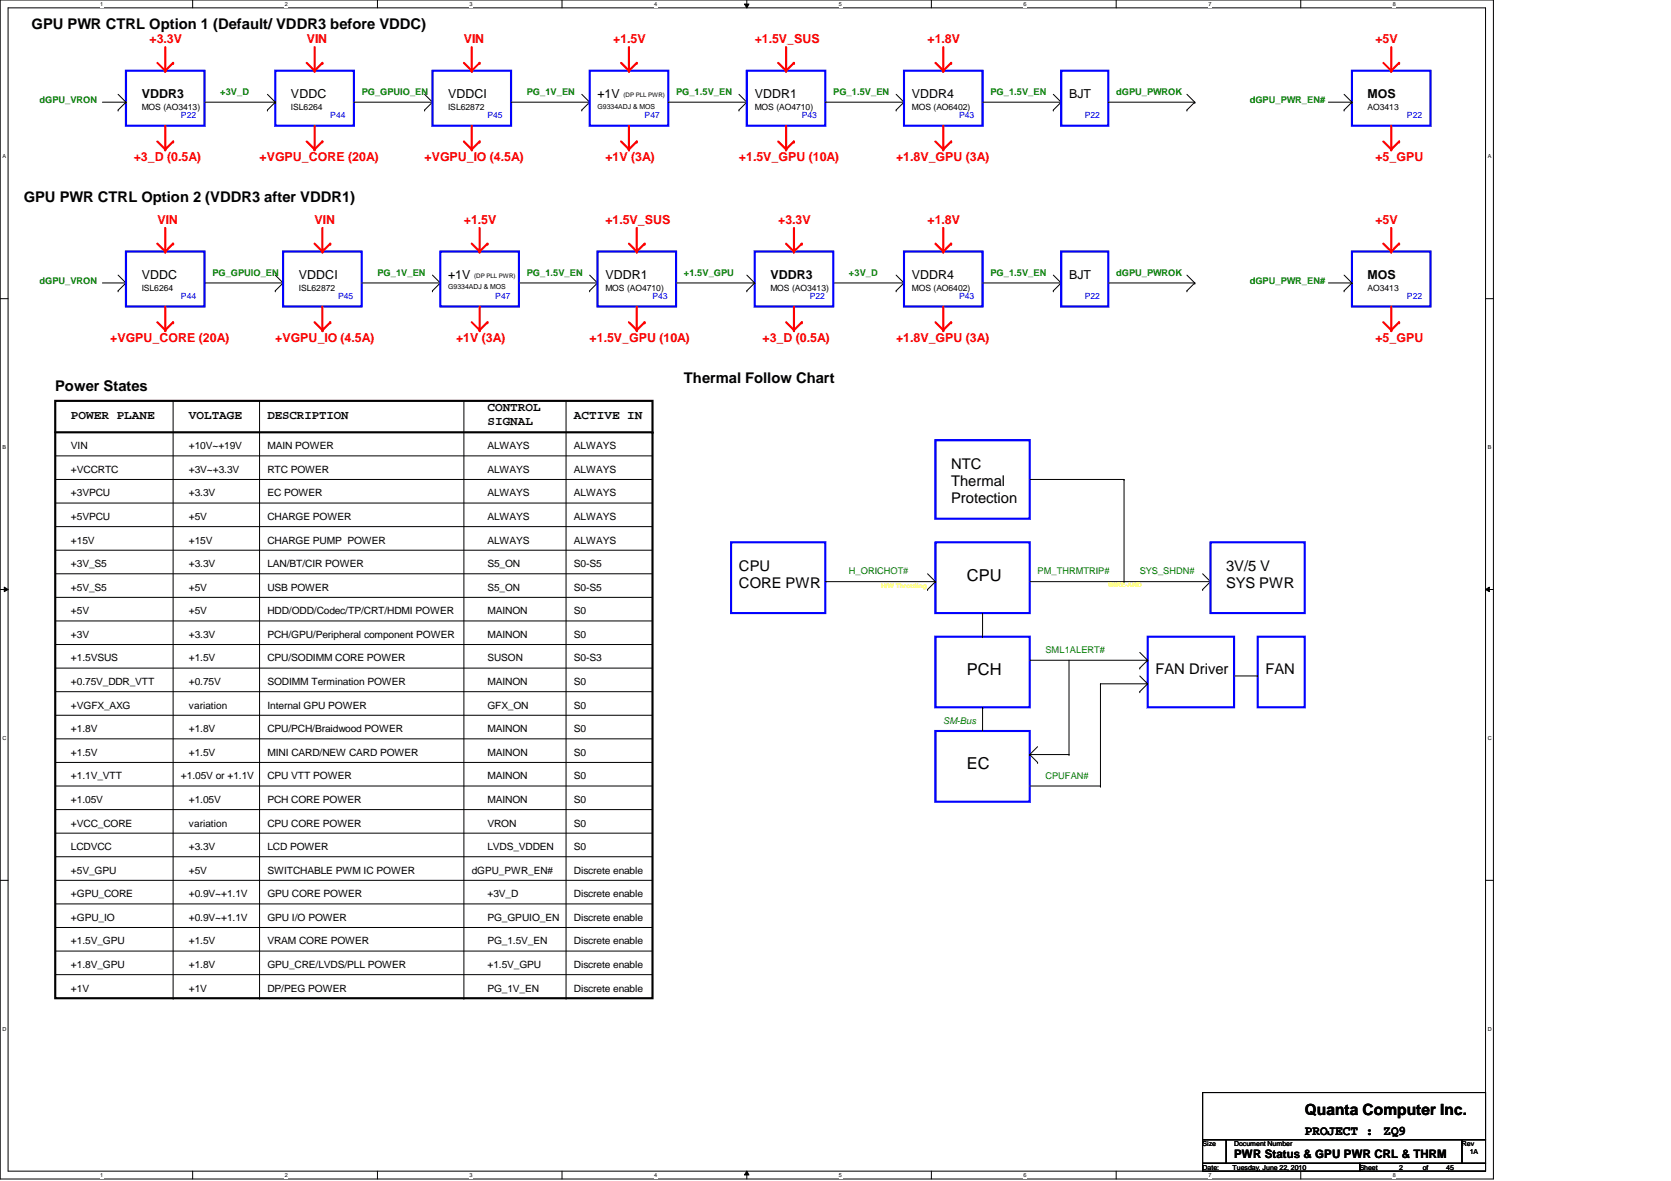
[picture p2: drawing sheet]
<svg xmlns="http://www.w3.org/2000/svg" width="297mm" height="210mm" viewBox="0 0 297 210" stroke-linecap="round" stroke-linejoin="round" font-family="sans-serif">
<path d="M0 0h265.5v209.5h-265.5zM1.4 1.4h262.7v206.8h-262.7z" fill="none" stroke="#000" stroke-width=".18"/>
<g fill="#fff">
<path d="M17.8 .2h.6v1.1h-.6z"/>
<path d="M17.8 208.3h.6v1.1h-.6z"/>
</g>
<path d="M34.2 0v1.4M34.2 208.2v1.3" fill="none" stroke="#000" stroke-width=".18"/>
<g fill="#fff">
<path d="M50.6 .2h.6v1.1h-.6z"/>
<path d="M50.6 208.3h.6v1.1h-.6z"/>
</g>
<path d="M67.1 0v1.4M67.1 208.2v1.3" fill="none" stroke="#000" stroke-width=".18"/>
<g fill="#fff">
<path d="M83.5 .2h.5v1.1h-.5z"/>
<path d="M83.5 208.3h.5v1.1h-.5z"/>
</g>
<path d="M99.9 0v1.4M99.9 208.2v1.3" fill="none" stroke="#000" stroke-width=".18"/>
<g fill="#fff">
<path d="M116.3 .2h.5v1.1h-.5z"/>
<path d="M116.3 208.3h.5v1.1h-.5z"/>
</g>
<path d="M132.3 .7h.8l-.3 .7zM132.8 0v1.4M132.8 208.2l.3 .6h-.8zM132.8 208.2v1.3" fill="none" stroke="#000" stroke-width=".18"/>
<path d="M132.3 .7h.8l-.3 .7zM132.8 208.2l.3 .6h-.8z" fill="#000"/>
<g fill="#fff">
<path d="M149.1 .2h.6v1.1h-.6z"/>
<path d="M149.1 208.3h.6v1.1h-.6z"/>
</g>
<path d="M165.6 0v1.4M165.6 208.2v1.3" fill="none" stroke="#000" stroke-width=".18"/>
<g fill="#fff">
<path d="M181.9 .2h.6v1.1h-.6z"/>
<path d="M181.9 208.3h.6v1.1h-.6z"/>
</g>
<path d="M198.4 0v1.4M198.4 208.2v1.3" fill="none" stroke="#000" stroke-width=".18"/>
<g fill="#fff">
<path d="M214.8 .2h.5v1.1h-.5z"/>
<path d="M214.8 208.3h.5v1.1h-.5z"/>
</g>
<path d="M231.2 0v1.4M231.2 208.2v1.3" fill="none" stroke="#000" stroke-width=".18"/>
<g fill="#fff">
<path d="M247.6 .2h.6v1.1h-.6z"/>
<path d="M247.6 208.3h.6v1.1h-.6z"/>
<path d="M.4 27.2h.7v1.1h-.7z"/>
<path d="M264.5 27.2h.6v1.1h-.6z"/>
<path d="M.4 78.9h.7v1.1h-.7z"/>
<path d="M264.5 78.9h.6v1.1h-.6z"/>
</g>
<path d="M0 53.1h1.4M264.1 53.1h1.4" fill="none" stroke="#000" stroke-width=".18"/>
<g fill="#fff">
<path d="M.4 130.6h.7v1.1h-.7z"/>
<path d="M264.5 130.6h.7v1.1h-.7z"/>
</g>
<path d="M0 104.8h1.4M.8 104.4l.6 .4-.6 .4zM264.1 104.8l.6-.4v.8zM264.1 104.8h1.4" fill="none" stroke="#000" stroke-width=".18"/>
<path d="M.8 104.4l.6 .4-.6 .4zM264.1 104.8l.6-.4v.8z" fill="#000"/>
<g fill="#fff">
<path d="M.4 182.3h.7v1.1h-.7z"/>
<path d="M264.5 182.3h.7v1.1h-.7z"/>
</g>
<g fill="none" stroke="#000" stroke-width=".18">
<path d="M18.2 18.2h4.2M21 19.6h.1M21 16.8l1.4 1.4M22.4 18.2h.1M22.4 18.2l-1.4 1.4M0 156.5h1.4M264.1 156.5h1.4M213.8 194.2h50.3v8.4h-50.3zM213.8 202.6h4.2v4.2h-4.2zM213.8 206.8h27.9v1.4h-27.9zM218 202.6h41.9v4.2h-41.9zM241.7 206.8h22.4v1.4h-22.4z"/>
<path d="M259.9 202.6h4.2v4.2h-4.2z"/>
</g>
<path d="M22.4 12.6h14v9.8h-14z" fill="none" stroke="#00f" stroke-width=".38"/>
<path d="M29.4 8.4v4.2" fill="none" stroke="#f00" stroke-width=".38"/>
<circle cx="29.4" cy="12.6" r=".19" fill="#f00"/>
<path d="M28 11.2l1.4 1.4" fill="none" stroke="#f00" stroke-width=".38"/>
<circle cx="29.4" cy="12.6" r=".19" fill="#f00"/>
<path d="M30.8 11.2l-1.4 1.4" fill="none" stroke="#f00" stroke-width=".38"/>
<circle cx="30.8" cy="11.2" r=".19" fill="#f00"/>
<path d="M48.9 12.6h14v9.8h-14z" fill="none" stroke="#00f" stroke-width=".38"/>
<path d="M29.4 22.4v4.1" fill="none" stroke="#f00" stroke-width=".38"/>
<circle cx="29.4" cy="26.5" r=".19" fill="#f00"/>
<path d="M28 25.1l1.4 1.4" fill="none" stroke="#f00" stroke-width=".38"/>
<circle cx="29.4" cy="26.5" r=".19" fill="#f00"/>
<path d="M30.8 25.1l-1.4 1.4" fill="none" stroke="#f00" stroke-width=".38"/>
<circle cx="30.8" cy="25.1" r=".19" fill="#f00"/>
<path d="M36.4 18.2h12.5M47.5 16.8l1.4 1.4M48.9 18.2h.1" fill="none" stroke="#000" stroke-width=".18"/>
<path d="M55.9 22.4v4.1" fill="none" stroke="#f00" stroke-width=".38"/>
<circle cx="55.9" cy="26.5" r=".19" fill="#f00"/>
<path d="M54.5 25.1l1.4 1.4" fill="none" stroke="#f00" stroke-width=".38"/>
<circle cx="55.9" cy="26.5" r=".19" fill="#f00"/>
<path d="M57.3 25.1l-1.4 1.4" fill="none" stroke="#f00" stroke-width=".38"/>
<circle cx="57.3" cy="25.1" r=".19" fill="#f00"/>
<path d="M55.9 8.4v4.2" fill="none" stroke="#f00" stroke-width=".38"/>
<circle cx="55.9" cy="12.6" r=".19" fill="#f00"/>
<path d="M54.5 11.2l1.4 1.4" fill="none" stroke="#f00" stroke-width=".38"/>
<circle cx="55.9" cy="12.6" r=".19" fill="#f00"/>
<path d="M57.3 11.2l-1.4 1.4" fill="none" stroke="#f00" stroke-width=".38"/>
<circle cx="57.3" cy="11.2" r=".19" fill="#f00"/>
<path d="M62.9 18.2h14M75.5 19.6h.1M75.5 16.8l1.4 1.4M76.9 18.2h.1M76.9 18.2l-1.4 1.4" fill="none" stroke="#000" stroke-width=".18"/>
<path d="M76.9 12.6h13.9v9.8h-13.9z" fill="none" stroke="#00f" stroke-width=".38"/>
<path d="M83.9 22.4v4.1" fill="none" stroke="#f00" stroke-width=".38"/>
<circle cx="83.9" cy="26.5" r=".19" fill="#f00"/>
<path d="M82.5 25.1l1.4 1.4" fill="none" stroke="#f00" stroke-width=".38"/>
<circle cx="83.9" cy="26.5" r=".19" fill="#f00"/>
<path d="M85.3 25.1l-1.4 1.4" fill="none" stroke="#f00" stroke-width=".38"/>
<circle cx="85.3" cy="25.1" r=".19" fill="#f00"/>
<path d="M83.9 8.4v4.2" fill="none" stroke="#f00" stroke-width=".38"/>
<circle cx="83.9" cy="12.6" r=".19" fill="#f00"/>
<path d="M82.5 11.2l1.4 1.4" fill="none" stroke="#f00" stroke-width=".38"/>
<circle cx="83.9" cy="12.6" r=".19" fill="#f00"/>
<path d="M85.3 11.2l-1.4 1.4" fill="none" stroke="#f00" stroke-width=".38"/>
<circle cx="85.3" cy="11.2" r=".19" fill="#f00"/>
<path d="M90.8 18.2h14M103.4 19.6h.1M103.4 16.8l1.4 1.4M104.8 18.2h.1M104.8 18.2l-1.4 1.4" fill="none" stroke="#000" stroke-width=".18"/>
<path d="M104.8 12.6h14v9.8h-14z" fill="none" stroke="#00f" stroke-width=".38"/>
<path d="M111.8 22.4v4.1" fill="none" stroke="#f00" stroke-width=".38"/>
<circle cx="111.8" cy="26.5" r=".19" fill="#f00"/>
<path d="M110.4 25.1l1.4 1.4" fill="none" stroke="#f00" stroke-width=".38"/>
<circle cx="111.8" cy="26.5" r=".19" fill="#f00"/>
<path d="M113.2 25.1l-1.4 1.4" fill="none" stroke="#f00" stroke-width=".38"/>
<circle cx="113.2" cy="25.1" r=".19" fill="#f00"/>
<path d="M111.8 8.4v4.2" fill="none" stroke="#f00" stroke-width=".38"/>
<circle cx="111.8" cy="12.6" r=".19" fill="#f00"/>
<path d="M110.4 11.2l1.4 1.4" fill="none" stroke="#f00" stroke-width=".38"/>
<circle cx="111.8" cy="12.6" r=".19" fill="#f00"/>
<path d="M113.2 11.2l-1.4 1.4" fill="none" stroke="#f00" stroke-width=".38"/>
<circle cx="113.2" cy="11.2" r=".19" fill="#f00"/>
<path d="M47.5 19.6h.1M48.9 18.2l-1.4 1.4M118.8 18.2h14M131.4 19.6h.1M131.4 16.8l1.4 1.4M132.8 18.2h.1M132.8 18.2l-1.4 1.4" fill="none" stroke="#000" stroke-width=".18"/>
<path d="M132.8 12.6h13.9v9.8h-13.9z" fill="none" stroke="#00f" stroke-width=".38"/>
<path d="M139.7 22.4v4.1" fill="none" stroke="#f00" stroke-width=".38"/>
<circle cx="139.7" cy="26.5" r=".19" fill="#f00"/>
<path d="M138.3 25.1l1.4 1.4" fill="none" stroke="#f00" stroke-width=".38"/>
<circle cx="139.7" cy="26.5" r=".19" fill="#f00"/>
<path d="M141.1 25.1l-1.4 1.4" fill="none" stroke="#f00" stroke-width=".38"/>
<circle cx="141.1" cy="25.1" r=".19" fill="#f00"/>
<path d="M139.7 8.4v4.2" fill="none" stroke="#f00" stroke-width=".38"/>
<circle cx="139.7" cy="12.6" r=".19" fill="#f00"/>
<path d="M138.3 11.2l1.4 1.4" fill="none" stroke="#f00" stroke-width=".38"/>
<circle cx="139.7" cy="12.6" r=".19" fill="#f00"/>
<path d="M141.1 11.2l-1.4 1.4" fill="none" stroke="#f00" stroke-width=".38"/>
<circle cx="141.1" cy="11.2" r=".19" fill="#f00"/>
<path d="M146.7 18.2h14M159.3 19.6h.1M159.3 16.8l1.4 1.4M160.7 18.2h.1M160.7 18.2l-1.4 1.4" fill="none" stroke="#000" stroke-width=".18"/>
<path d="M160.7 12.6h14v9.8h-14z" fill="none" stroke="#00f" stroke-width=".38"/>
<path d="M167.7 22.4v4.1" fill="none" stroke="#f00" stroke-width=".38"/>
<circle cx="167.7" cy="26.5" r=".19" fill="#f00"/>
<path d="M166.3 25.1l1.4 1.4" fill="none" stroke="#f00" stroke-width=".38"/>
<circle cx="167.7" cy="26.5" r=".19" fill="#f00"/>
<path d="M169.1 25.1l-1.4 1.4" fill="none" stroke="#f00" stroke-width=".38"/>
<circle cx="169.1" cy="25.1" r=".19" fill="#f00"/>
<path d="M167.7 8.4v4.2" fill="none" stroke="#f00" stroke-width=".38"/>
<circle cx="167.7" cy="12.6" r=".19" fill="#f00"/>
<path d="M166.3 11.2l1.4 1.4" fill="none" stroke="#f00" stroke-width=".38"/>
<circle cx="167.7" cy="12.6" r=".19" fill="#f00"/>
<path d="M169.1 11.2l-1.4 1.4" fill="none" stroke="#f00" stroke-width=".38"/>
<circle cx="169.1" cy="11.2" r=".19" fill="#f00"/>
<g fill="none" stroke="#000" stroke-width=".18">
<path d="M174.7 18.2h13.9M187.2 19.6h.1M187.2 16.8l1.4 1.4M188.6 18.2h.1M188.6 18.2l-1.4 1.4M197 18.2h15.4M211 19.6h.1M211 16.8l1.4 1.4M212.4 18.2h.1M212.4 18.2l-1.4 1.4M18.2 50.3h4.2M21 51.7h.1"/>
<path d="M21 48.9l1.4 1.4M22.4 50.3h.1M22.4 50.3l-1.4 1.4M36.4 50.3h13.9M48.9 51.7h.1M48.9 48.9l1.4 1.4M50.3 50.3h.1M50.3 50.3l-1.4 1.4M148.1 50.3h12.6M159.3 48.9l1.4 1.4M160.7 50.3h.1"/>
</g>
<path d="M188.6 12.6h8.4v9.8h-8.4zM50.3 44.7h14v9.8h-14z" fill="none" stroke="#00f" stroke-width=".38"/>
<path d="M57.3 54.5v4.2" fill="none" stroke="#f00" stroke-width=".38"/>
<circle cx="57.3" cy="58.7" r=".19" fill="#f00"/>
<path d="M55.9 57.3l1.4 1.4" fill="none" stroke="#f00" stroke-width=".38"/>
<circle cx="57.3" cy="58.7" r=".19" fill="#f00"/>
<path d="M58.7 57.3l-1.4 1.4" fill="none" stroke="#f00" stroke-width=".38"/>
<circle cx="58.7" cy="57.3" r=".19" fill="#f00"/>
<path d="M57.3 40.5v4.2" fill="none" stroke="#f00" stroke-width=".38"/>
<circle cx="57.3" cy="44.7" r=".19" fill="#f00"/>
<path d="M55.9 43.3l1.4 1.4" fill="none" stroke="#f00" stroke-width=".38"/>
<circle cx="57.3" cy="44.7" r=".19" fill="#f00"/>
<path d="M58.7 43.3l-1.4 1.4" fill="none" stroke="#f00" stroke-width=".38"/>
<circle cx="58.7" cy="43.3" r=".19" fill="#f00"/>
<path d="M64.3 50.3h14M76.9 51.7h.1M76.9 48.9l1.4 1.4M78.3 50.3h.1M78.3 50.3l-1.4 1.4" fill="none" stroke="#000" stroke-width=".18"/>
<path d="M78.3 44.7h13.9v9.8h-13.9z" fill="none" stroke="#00f" stroke-width=".38"/>
<path d="M85.3 54.5v4.2" fill="none" stroke="#f00" stroke-width=".38"/>
<circle cx="85.3" cy="58.7" r=".19" fill="#f00"/>
<path d="M83.9 57.3l1.4 1.4" fill="none" stroke="#f00" stroke-width=".38"/>
<circle cx="85.3" cy="58.7" r=".19" fill="#f00"/>
<path d="M86.7 57.3l-1.4 1.4" fill="none" stroke="#f00" stroke-width=".38"/>
<circle cx="86.7" cy="57.3" r=".19" fill="#f00"/>
<path d="M85.3 40.5v4.2" fill="none" stroke="#f00" stroke-width=".38"/>
<circle cx="85.3" cy="44.7" r=".19" fill="#f00"/>
<path d="M83.9 43.3l1.4 1.4" fill="none" stroke="#f00" stroke-width=".38"/>
<circle cx="85.3" cy="44.7" r=".19" fill="#f00"/>
<path d="M86.7 43.3l-1.4 1.4" fill="none" stroke="#f00" stroke-width=".38"/>
<circle cx="86.7" cy="43.3" r=".19" fill="#f00"/>
<path d="M92.2 50.3h14M104.8 51.7h.1M104.8 48.9l1.4 1.4M106.2 50.3h.1M106.2 50.3l-1.4 1.4M159.3 51.7h.1M160.7 50.3l-1.4 1.4" fill="none" stroke="#000" stroke-width=".18"/>
<path d="M106.2 44.7h14v9.8h-14z" fill="none" stroke="#00f" stroke-width=".38"/>
<path d="M113.2 54.5v4.2" fill="none" stroke="#f00" stroke-width=".38"/>
<circle cx="113.2" cy="58.7" r=".19" fill="#f00"/>
<path d="M111.8 57.3l1.4 1.4" fill="none" stroke="#f00" stroke-width=".38"/>
<circle cx="113.2" cy="58.7" r=".19" fill="#f00"/>
<path d="M114.6 57.3l-1.4 1.4" fill="none" stroke="#f00" stroke-width=".38"/>
<circle cx="114.6" cy="57.3" r=".19" fill="#f00"/>
<path d="M113.2 40.5v4.2" fill="none" stroke="#f00" stroke-width=".38"/>
<circle cx="113.2" cy="44.7" r=".19" fill="#f00"/>
<path d="M111.8 43.3l1.4 1.4" fill="none" stroke="#f00" stroke-width=".38"/>
<circle cx="113.2" cy="44.7" r=".19" fill="#f00"/>
<path d="M114.6 43.3l-1.4 1.4" fill="none" stroke="#f00" stroke-width=".38"/>
<circle cx="114.6" cy="43.3" r=".19" fill="#f00"/>
<path d="M160.7 44.7h14v9.8h-14z" fill="none" stroke="#00f" stroke-width=".38"/>
<path d="M167.7 54.5v4.2" fill="none" stroke="#f00" stroke-width=".38"/>
<circle cx="167.7" cy="58.7" r=".19" fill="#f00"/>
<path d="M166.3 57.3l1.4 1.4" fill="none" stroke="#f00" stroke-width=".38"/>
<circle cx="167.7" cy="58.7" r=".19" fill="#f00"/>
<path d="M169.1 57.3l-1.4 1.4" fill="none" stroke="#f00" stroke-width=".38"/>
<circle cx="169.1" cy="57.3" r=".19" fill="#f00"/>
<path d="M167.7 40.5v4.2" fill="none" stroke="#f00" stroke-width=".38"/>
<circle cx="167.7" cy="44.7" r=".19" fill="#f00"/>
<path d="M166.3 43.3l1.4 1.4" fill="none" stroke="#f00" stroke-width=".38"/>
<circle cx="167.7" cy="44.7" r=".19" fill="#f00"/>
<path d="M169.1 43.3l-1.4 1.4" fill="none" stroke="#f00" stroke-width=".38"/>
<circle cx="169.1" cy="43.3" r=".19" fill="#f00"/>
<path d="M174.7 50.3h13.9M187.2 51.7h.1M187.2 48.9l1.4 1.4M188.6 50.3h.1M188.6 50.3l-1.4 1.4M197 50.3h15.4M211 51.7h.1M211 48.9l1.4 1.4M212.4 50.3h.1M212.4 50.3l-1.4 1.4" fill="none" stroke="#000" stroke-width=".18"/>
<path d="M134.2 44.7h13.9v9.8h-13.9zM188.6 44.7h8.4v9.8h-8.4z" fill="none" stroke="#00f" stroke-width=".38"/>
<path d="M141.1 40.5v4.2" fill="none" stroke="#f00" stroke-width=".38"/>
<circle cx="141.1" cy="44.7" r=".19" fill="#f00"/>
<path d="M139.7 43.3l1.4 1.4" fill="none" stroke="#f00" stroke-width=".38"/>
<circle cx="141.1" cy="44.7" r=".19" fill="#f00"/>
<path d="M142.5 43.3l-1.4 1.4" fill="none" stroke="#f00" stroke-width=".38"/>
<circle cx="142.5" cy="43.3" r=".19" fill="#f00"/>
<path d="M141.1 54.5v4.2" fill="none" stroke="#f00" stroke-width=".38"/>
<circle cx="141.1" cy="58.7" r=".19" fill="#f00"/>
<path d="M139.7 57.3l1.4 1.4" fill="none" stroke="#f00" stroke-width=".38"/>
<circle cx="141.1" cy="58.7" r=".19" fill="#f00"/>
<path d="M142.5 57.3l-1.4 1.4" fill="none" stroke="#f00" stroke-width=".38"/>
<circle cx="142.5" cy="57.3" r=".19" fill="#f00"/>
<path d="M22.4 44.7h14v9.8h-14z" fill="none" stroke="#00f" stroke-width=".38"/>
<path d="M29.4 54.5v4.2" fill="none" stroke="#f00" stroke-width=".38"/>
<circle cx="29.4" cy="58.7" r=".19" fill="#f00"/>
<path d="M28 57.3l1.4 1.4" fill="none" stroke="#f00" stroke-width=".38"/>
<circle cx="29.4" cy="58.7" r=".19" fill="#f00"/>
<path d="M30.8 57.3l-1.4 1.4" fill="none" stroke="#f00" stroke-width=".38"/>
<circle cx="30.8" cy="57.3" r=".19" fill="#f00"/>
<path d="M29.4 40.5v4.2" fill="none" stroke="#f00" stroke-width=".38"/>
<circle cx="29.4" cy="44.7" r=".19" fill="#f00"/>
<path d="M28 43.3l1.4 1.4" fill="none" stroke="#f00" stroke-width=".38"/>
<circle cx="29.4" cy="44.7" r=".19" fill="#f00"/>
<path d="M30.8 43.3l-1.4 1.4" fill="none" stroke="#f00" stroke-width=".38"/>
<circle cx="30.8" cy="43.3" r=".19" fill="#f00"/>
<g fill="none" stroke="#000" stroke-width=".18">
<path d="M236.1 18.2h4.2M238.9 19.6h.1M238.9 16.8l1.4 1.4M240.3 18.2h.1M240.3 18.2l-1.4 1.4M120.2 50.3h14M132.8 51.7h.1M132.8 48.9l1.4 1.4M134.2 50.3h.1M134.2 50.3l-1.4 1.4M183 103.4h32.2M213.8 104.8h.1"/>
<path d="M213.8 102l1.4 1.4M215.2 103.4h.1M215.2 103.4l-1.4 1.4"/>
</g>
<path d="M240.3 12.6h14v9.8h-14zM166.3 96.4h16.7v12.6h-16.7z" fill="none" stroke="#00f" stroke-width=".38"/>
<path d="M247.3 8.4v4.2" fill="none" stroke="#f00" stroke-width=".38"/>
<circle cx="247.3" cy="12.6" r=".19" fill="#f00"/>
<path d="M245.9 11.2l1.4 1.4" fill="none" stroke="#f00" stroke-width=".38"/>
<circle cx="247.3" cy="12.6" r=".19" fill="#f00"/>
<path d="M248.7 11.2l-1.4 1.4" fill="none" stroke="#f00" stroke-width=".38"/>
<circle cx="248.7" cy="11.2" r=".19" fill="#f00"/>
<path d="M247.3 22.4v4.1" fill="none" stroke="#f00" stroke-width=".38"/>
<circle cx="247.3" cy="26.5" r=".19" fill="#f00"/>
<path d="M245.9 25.1l1.4 1.4" fill="none" stroke="#f00" stroke-width=".38"/>
<circle cx="247.3" cy="26.5" r=".19" fill="#f00"/>
<path d="M248.7 25.1l-1.4 1.4" fill="none" stroke="#f00" stroke-width=".38"/>
<circle cx="248.7" cy="25.1" r=".19" fill="#f00"/>
<path d="M240.3 44.7h14v9.8h-14z" fill="none" stroke="#00f" stroke-width=".38"/>
<path d="M236.1 50.3h4.2M238.9 51.7h.1M238.9 48.9l1.4 1.4M240.3 50.3h.1M240.3 50.3l-1.4 1.4" fill="none" stroke="#000" stroke-width=".18"/>
<path d="M247.3 40.5v4.2" fill="none" stroke="#f00" stroke-width=".38"/>
<circle cx="247.3" cy="44.7" r=".19" fill="#f00"/>
<path d="M245.9 43.3l1.4 1.4" fill="none" stroke="#f00" stroke-width=".38"/>
<circle cx="247.3" cy="44.7" r=".19" fill="#f00"/>
<path d="M248.7 43.3l-1.4 1.4" fill="none" stroke="#f00" stroke-width=".38"/>
<circle cx="248.7" cy="43.3" r=".19" fill="#f00"/>
<path d="M247.3 54.5v4.2" fill="none" stroke="#f00" stroke-width=".38"/>
<circle cx="247.3" cy="58.7" r=".19" fill="#f00"/>
<path d="M245.9 57.3l1.4 1.4" fill="none" stroke="#f00" stroke-width=".38"/>
<circle cx="247.3" cy="58.7" r=".19" fill="#f00"/>
<path d="M248.7 57.3l-1.4 1.4" fill="none" stroke="#f00" stroke-width=".38"/>
<circle cx="248.7" cy="57.3" r=".19" fill="#f00"/>
<path d="M166.3 78.2h16.7v14h-16.7zM130 96.4h16.7v12.6h-16.7zM215.2 96.4h16.7v12.6h-16.7zM166.3 113.2h16.7v12.5h-16.7zM204 113.2h15.4v12.5h-15.4zM223.6 113.2h8.3v12.5h-8.3zM166.3 129.9h16.7v12.6h-16.7z" fill="none" stroke="#00f" stroke-width=".38"/>
<g fill="none" stroke="#000" stroke-width=".18">
<path d="M30.8 71.2v106.2M46.1 71.2v106.2M82.5 71.2v106.2M100.6 71.2v106.2M9.8 85.2h106.2M9.8 97.8h106.2M9.8 93.6h106.2M9.8 89.4h106.2M9.8 81h106.2M116 85.2h.1M116 97.8h.1M116 93.6h.1"/>
<path d="M116 89.4h.1M116 81h.1M183 85.2h16.8M199.8 85.2h.1M199.8 85.2v18.2M9.8 118.7h106.2M9.8 114.6h106.2M9.8 106.2h106.2M9.8 110.4h106.2M9.8 102h106.2M116 118.7h.1M116 114.6h.1"/>
<path d="M116 106.2h.1M116 110.4h.1M116 102h.1M146.7 103.4h19.6M164.9 104.8h.1M164.9 102l1.4 1.4M166.3 103.4h.1M166.3 103.4l-1.4 1.4M174.7 113.2h.1M174.7 109v4.2M183 117.3h21M190 117.3v16.8"/>
<path d="M199.8 103.4h.1M202.6 118.7h.1M202.6 116l1.4 1.3M204 117.3h.1M204 117.3l-1.4 1.4M9.8 139.7h106.2M9.8 122.9h106.2M9.8 135.5h106.2M9.8 131.3h106.2M9.8 127.1h106.2M116 122.9h.1M116 135.5h.1"/>
<path d="M116 131.3h.1M116 127.1h.1M116 139.7h.1M174.7 125.7h.1M174.7 125.7v4.2M183 134.1h.1M183 139.7h12.6M183 134.1h7M183 134.1l1.4 1.4M184.4 135.5h.1M184.4 132.7l-1.4 1.4M190 134.1h.1"/>
<path d="M195.6 139.7h.1M195.6 121.5h.1M195.6 121.5h8.4M195.6 121.5v18.2M202.6 122.9h.1M202.6 120.1l1.4 1.4M204 121.5h.1M204 121.5l-1.4 1.4M219.4 120.1h4.2M223.6 120.1h.1M9.8 156.5h106.2M9.8 152.3h106.2"/>
<path d="M9.8 148.1h106.2M9.8 143.9h106.2M116 156.5h.1M116 152.3h.1M116 148.1h.1M116 143.9h.1M9.8 173.2h106.2M9.8 164.8h106.2M9.8 160.7h106.2M9.8 169h106.2M30.8 177.4h.1M46.1 177.4h.1"/>
<path d="M82.5 177.4h.1M100.6 177.4h.1M116 173.2h.1M116 164.8h.1M116 160.7h.1M116 169h.1"/>
</g>
<path d="M9.8 71.2h106.2v106.2h-106.2zM9.8 76.8h106.2" fill="none" stroke="#000" stroke-width=".38"/>
<circle cx="116" cy="76.8" r=".19" fill="#000"/>
<g font-size="2.9">
<text x="171.9" y="103.2">CPU</text>
<text x="171.9" y="120">PCH</text>
<text x="171.9" y="136.7">EC</text>
</g>
<text font-size="2.8" x="231.9" y="198.2">Quanta Computer Inc.</text>
<g font-size="2.6">
<text x="5.6" y="5.2">GPU PWR CTRL Option 1 (Default/ VDDR3 before VDDC)</text>
<text x="4.2" y="35.9">GPU PWR CTRL Option 2 (VDDR3 after VDDR1)</text>
<text x="9.8" y="69.5">Power States</text>
<text x="121.6" y="68.1">Thermal Follow Chart</text>
<text x="169.1" y="83.4">NTC</text>
<text x="169.1" y="86.4">Thermal</text>
<text x="169.1" y="89.4">Protection</text>
<text x="131.4" y="101.6">CPU</text>
<text x="218" y="101.6">3V/5 V</text>
<text x="131.4" y="104.6">CORE PWR</text>
<text x="218" y="104.6">SYS PWR</text>
<text x="205.4" y="119.7">FAN Driver</text>
<text x="225" y="119.7">FAN</text>
</g>
<g font-size="2.4">
<text x="231.9" y="201.7">PROJECT :</text>
<text x="245.9" y="201.7">ZQ9</text>
</g>
<g font-size="2.2" fill="#f00">
<text x="26.6" y="7.7">+3.3V</text>
<text x="54.5" y="7.7">VIN</text>
<text x="82.5" y="7.7">VIN</text>
<text x="109" y="7.7">+1.5V</text>
<text x="134.2" y="7.7">+1.5V_SUS</text>
<text x="164.9" y="7.7">+1.8V</text>
<text x="244.5" y="7.7">+5V</text>
<text x="23.8" y="28.6">+3_D (0.5A)</text>
<text x="46.1" y="28.6">+VGPU_CORE (20A)</text>
<text x="75.5" y="28.6">+VGPU_IO (4.5A)</text>
<text x="107.6" y="28.6">+1V (3A)</text>
<text x="131.4" y="28.6">+1.5V_GPU (10A)</text>
<text x="159.3" y="28.6">+1.8V_GPU (3A)</text>
<text x="244.5" y="28.6">+5_GPU</text>
<text x="28" y="39.8">VIN</text>
<text x="55.9" y="39.8">VIN</text>
<text x="82.5" y="39.8">+1.5V</text>
<text x="107.6" y="39.8">+1.5V_SUS</text>
<text x="138.3" y="39.8">+3.3V</text>
<text x="164.9" y="39.8">+1.8V</text>
<text x="244.5" y="39.8">+5V</text>
<text x="19.6" y="60.7">+VGPU_CORE (20A)</text>
<text x="48.9" y="60.7">+VGPU_IO (4.5A)</text>
<text x="81.1" y="60.7">+1V (3A)</text>
<text x="104.8" y="60.7">+1.5V_GPU (10A)</text>
<text x="135.5" y="60.7">+3_D (0.5A)</text>
<text x="159.3" y="60.7">+1.8V_GPU (3A)</text>
<text x="244.5" y="60.7">+5_GPU</text>
</g>
<g font-size="2.2">
<text x="25.2" y="17.4">VDDR3</text>
<text x="51.7" y="17.4">VDDC</text>
<text x="79.7" y="17.4">VDDCI</text>
<text x="106.2" y="17.4">+1V</text>
<text x="134.2" y="17.4">VDDR1</text>
<text x="162.1" y="17.4">VDDR4</text>
<text x="190" y="17.4">BJT</text>
<text x="243.1" y="17.4">MOS</text>
<text x="25.2" y="49.5">VDDC</text>
<text x="53.1" y="49.5">VDDCI</text>
<text x="79.7" y="49.5">+1V</text>
<text x="107.6" y="49.5">VDDR1</text>
<text x="136.9" y="49.6">VDDR3</text>
<text x="162.1" y="49.5">VDDR4</text>
<text x="190" y="49.5">BJT</text>
<text x="243.1" y="49.6">MOS</text>
<text x="12.6" y="74.5">POWER PLANE</text>
<text x="33.6" y="74.5">VOLTAGE</text>
<text x="47.5" y="74.5">DESCRIPTION</text>
<text x="86.7" y="73.1">CONTROL</text>
<text x="86.7" y="75.6">SIGNAL</text>
<text x="102" y="74.5">ACTIVE IN</text>
</g>
<text font-size="2.1" x="219.4" y="205.9">PWR Status &amp; GPU PWR CRL &amp; THRM</text>
<g font-size="1.8">
<text x="12.6" y="79.8">VIN</text>
<text x="33.6" y="79.8">+10V~+19V</text>
<text x="47.5" y="79.8">MAIN POWER</text>
<text x="86.7" y="79.8">ALWAYS</text>
<text x="102" y="79.8">ALWAYS</text>
<text x="12.6" y="88.2">+3VPCU</text>
<text x="12.6" y="84">+VCCRTC</text>
<text x="33.6" y="88.2">+3.3V</text>
<text x="33.6" y="84">+3V~+3.3V</text>
<text x="47.5" y="88.2">EC POWER</text>
<text x="47.5" y="84">RTC POWER</text>
<text x="86.7" y="84">ALWAYS</text>
<text x="86.7" y="88.2">ALWAYS</text>
<text x="102" y="88.2">ALWAYS</text>
<text x="102" y="84">ALWAYS</text>
<text x="12.6" y="92.4">+5VPCU</text>
<text x="33.6" y="92.4">+5V</text>
<text x="47.5" y="92.4">CHARGE POWER</text>
<text x="86.7" y="92.4">ALWAYS</text>
<text x="102" y="92.4">ALWAYS</text>
<text x="12.6" y="96.6">+15V</text>
<text x="12.6" y="100.8">+3V_S5</text>
<text x="33.6" y="100.8">+3.3V</text>
<text x="33.6" y="96.6">+15V</text>
<text x="47.5" y="100.8">LAN/BT/CIR POWER</text>
<text x="47.5" y="96.6">CHARGE PUMP POWER</text>
<text x="86.7" y="100.8">S5_ON</text>
<text x="86.7" y="96.6">ALWAYS</text>
<text x="102" y="100.8">S0-S5</text>
<text x="102" y="96.6">ALWAYS</text>
<text x="12.6" y="105">+5V_S5</text>
<text x="33.6" y="105">+5V</text>
<text x="47.5" y="105">USB POWER</text>
<text x="86.7" y="105">S5_ON</text>
<text x="102" y="105">S0-S5</text>
<text x="12.6" y="109.2">+5V</text>
<text x="12.6" y="113.4">+3V</text>
<text x="33.6" y="113.4">+3.3V</text>
<text x="33.6" y="109.2">+5V</text>
<text x="47.5" y="113.4">PCH/GPU/Peripheral component POWER</text>
<text x="47.5" y="109.2">HDD/ODD/Codec/TP/CRT/HDMI POWER</text>
<text x="86.7" y="113.4">MAINON</text>
<text x="86.7" y="109.2">MAINON</text>
<text x="102" y="113.4">S0</text>
<text x="102" y="109.2">S0</text>
<text x="12.6" y="117.6">+1.5VSUS</text>
<text x="33.6" y="117.6">+1.5V</text>
<text x="47.5" y="117.6">CPU/SODIMM CORE POWER</text>
<text x="86.7" y="117.6">SUSON</text>
<text x="102" y="117.6">S0-S3</text>
<text x="12.6" y="125.9">+VGFX_AXG</text>
<text x="12.6" y="121.8">+0.75V_DDR_VTT</text>
<text x="33.6" y="125.9">variation</text>
<text x="33.6" y="121.8">+0.75V</text>
<text x="47.5" y="121.8">SODIMM Termination POWER</text>
<text x="47.5" y="125.9">Internal GPU POWER</text>
<text x="86.7" y="125.9">GFX_ON</text>
<text x="86.7" y="121.8">MAINON</text>
<text x="102" y="121.8">S0</text>
<text x="102" y="125.9">S0</text>
<text x="12.6" y="130.1">+1.8V</text>
<text x="33.6" y="130.1">+1.8V</text>
<text x="47.5" y="130.1">CPU/PCH/Braidwood POWER</text>
<text x="86.7" y="130.1">MAINON</text>
<text x="102" y="130.1">S0</text>
<text x="12.6" y="134.3">+1.5V</text>
<text x="33.6" y="134.3">+1.5V</text>
<text x="47.5" y="134.3">MINI CARD/NEW CARD POWER</text>
<text x="86.7" y="134.3">MAINON</text>
<text x="102" y="134.3">S0</text>
<text x="12.6" y="138.5">+1.1V_VTT</text>
<text x="12.6" y="142.7">+1.05V</text>
<text x="32.2" y="138.5">+1.05V or +1.1V</text>
<text x="33.6" y="142.7">+1.05V</text>
<text x="47.5" y="142.7">PCH CORE POWER</text>
<text x="47.5" y="138.5">CPU VTT POWER</text>
<text x="86.7" y="142.7">MAINON</text>
<text x="86.7" y="138.5">MAINON</text>
<text x="102" y="138.5">S0</text>
<text x="102" y="142.7">S0</text>
<text x="12.6" y="146.9">+VCC_CORE</text>
<text x="33.6" y="146.9">variation</text>
<text x="47.5" y="146.9">CPU CORE POWER</text>
<text x="86.7" y="146.9">VRON</text>
<text x="102" y="146.9">S0</text>
<text x="12.6" y="151.1">LCDVCC</text>
<text x="12.6" y="155.3">+5V_GPU</text>
<text x="33.6" y="151.1">+3.3V</text>
<text x="33.6" y="155.3">+5V</text>
<text x="47.5" y="155.3">SWITCHABLE PWM IC POWER</text>
<text x="47.5" y="151.1">LCD POWER</text>
<text x="83.9" y="155.3">dGPU_PWR_EN#</text>
<text x="86.7" y="151.1">LVDS_VDDEN</text>
<text x="102" y="155.3">Discrete enable</text>
<text x="102" y="151.1">S0</text>
<text x="12.6" y="159.5">+GPU_CORE</text>
<text x="33.6" y="159.5">+0.9V~+1.1V</text>
<text x="47.5" y="159.5">GPU CORE POWER</text>
<text x="86.7" y="159.5">+3V_D</text>
<text x="102" y="159.5">Discrete enable</text>
<text x="12.6" y="167.9">+1.5V_GPU</text>
<text x="12.6" y="163.7">+GPU_IO</text>
<text x="33.6" y="163.7">+0.9V~+1.1V</text>
<text x="33.6" y="167.9">+1.5V</text>
<text x="47.5" y="167.9">VRAM CORE POWER</text>
<text x="47.5" y="163.7">GPU I/O POWER</text>
<text x="86.7" y="163.7">PG_GPUIO_EN</text>
<text x="86.7" y="167.9">PG_1.5V_EN</text>
<text x="102" y="167.9">Discrete enable</text>
<text x="102" y="163.7">Discrete enable</text>
<text x="12.6" y="172">+1.8V_GPU</text>
<text x="33.6" y="172">+1.8V</text>
<text x="47.5" y="172">GPU_CRE/LVDS/PLL POWER</text>
<text x="86.7" y="172">+1.5V_GPU</text>
<text x="102" y="172">Discrete enable</text>
<text x="12.6" y="176.2">+1V</text>
<text x="33.6" y="176.2">+1V</text>
<text x="47.5" y="176.2">DP/PEG POWER</text>
<text x="86.7" y="176.2">PG_1V_EN</text>
<text x="102" y="176.2">Discrete enable</text>
</g>
<g font-size="1.7" fill="#008000">
<text x="39.2" y="16.9">+3V_D</text>
<text x="64.3" y="16.9">PG_GPUIO_EN</text>
<text x="93.6" y="16.9">PG_1V_EN</text>
<text x="120.2" y="16.9">PG_1.5V_EN</text>
<text x="148.1" y="16.9">PG_1.5V_EN</text>
<text x="176.1" y="16.9">PG_1.5V_EN</text>
<text x="198.4" y="16.9">dGPU_PWROK</text>
<text x="7" y="18.3">dGPU_VRON</text>
<text x="222.2" y="18.3">dGPU_PWR_EN#</text>
<text x="7" y="50.4">dGPU_VRON</text>
<text x="37.8" y="49">PG_GPUIO_EN</text>
<text x="67.1" y="49">PG_1V_EN</text>
<text x="93.6" y="49">PG_1.5V_EN</text>
<text x="121.6" y="49">+1.5V_GPU</text>
<text x="150.9" y="49">+3V_D</text>
<text x="176.1" y="49">PG_1.5V_EN</text>
<text x="198.4" y="49">dGPU_PWROK</text>
<text x="222.2" y="50.4">dGPU_PWR_EN#</text>
<text x="150.9" y="102.1">H_ORICHOT#</text>
<text x="184.4" y="102.1">PM_THRMTRIP#</text>
<text x="202.6" y="102.1">SYS_SHDN#</text>
<text x="185.8" y="116">SML1ALERT#</text>
<text x="167.7" y="128.7">SM-Bus</text>
<text x="185.8" y="138.4">CPUFAN#</text>
</g>
<g font-size="1.5">
<text x="25.2" y="19.6">MOS (AO3413)</text>
<text x="51.7" y="19.6">ISL6264</text>
<text x="79.7" y="19.6">ISL62872</text>
<text x="134.2" y="19.6">MOS (AO4710)</text>
<text x="162.1" y="19.6">MOS (AO6402)</text>
<text x="243.1" y="19.6">AO3413</text>
<text x="25.2" y="51.7">ISL6264</text>
<text x="53.1" y="51.7">ISL62872</text>
<text x="107.6" y="51.7">MOS (AO4710)</text>
<text x="136.9" y="51.7">MOS (AO3413)</text>
<text x="162.1" y="51.7">MOS (AO6402)</text>
<text x="243.1" y="51.7">AO3413</text>
</g>
<g font-size="1.5" fill="#00f">
<text x="32.2" y="21">P22</text>
<text x="58.7" y="21">P44</text>
<text x="86.7" y="21">P45</text>
<text x="114.6" y="21">P47</text>
<text x="142.5" y="21">P43</text>
<text x="170.5" y="21">P43</text>
<text x="192.8" y="21">P22</text>
<text x="250.1" y="21">P22</text>
<text x="32.2" y="53.1">P44</text>
<text x="60.1" y="53.1">P45</text>
<text x="88.1" y="53.1">P47</text>
<text x="116" y="53.1">P43</text>
<text x="143.9" y="53.1">P22</text>
<text x="170.5" y="53.1">P43</text>
<text x="192.8" y="53.1">P22</text>
<text x="250.1" y="53.1">P22</text>
</g>
<g font-size="1.2">
<text x="106.2" y="19.3">G9334ADJ &amp; MOS</text>
<text x="79.7" y="51.4">G9334ADJ &amp; MOS</text>
<text x="213.8" y="203.7">Size</text>
<text x="219.4" y="203.7">Document Number</text>
<text x="259.9" y="203.7">Rev</text>
<text x="213.8" y="207.9">Date:</text>
<text x="219.1" y="207.9">Tuesday, June 22, 2010</text>
<text x="241.7" y="207.9">Sheet</text>
<text x="248.7" y="207.9">2</text>
<text x="252.9" y="207.9">of</text>
<text x="257.1" y="207.9">45</text>
<text x="261.3" y="205.1">1A</text>
</g>
<g font-size="1.1">
<text x="110.8" y="17.3">(DP PLL PWR)</text>
<text x="84.3" y="49.4">(DP PLL PWR)</text>
</g>
<g font-size="1.1" fill="#ff0">
<text x="156.6" y="104.5">H/W Throttling</text>
<text x="197" y="104.4">WIRE-AND</text>
</g>
<g font-size="1">
<text x="17.8" y="1.1">1</text>
<text x="50.6" y="1.1">2</text>
<text x="83.5" y="1.1">3</text>
<text x="116.3" y="1.1">4</text>
<text x="149.1" y="1.1">5</text>
<text x="181.9" y="1.1">6</text>
<text x="214.8" y="1.1">7</text>
<text x="247.6" y="1.1">8</text>
<text x=".4" y="28.1">A</text>
<text x="264.5" y="28.1">A</text>
<text x=".4" y="79.8">B</text>
<text x="264.5" y="79.8">B</text>
<text x=".4" y="131.5">C</text>
<text x="264.5" y="131.5">C</text>
<text x=".4" y="183.2">D</text>
<text x="264.5" y="183.2">D</text>
<text x="17.8" y="209.2">1</text>
<text x="50.6" y="209.2">2</text>
<text x="83.5" y="209.2">3</text>
<text x="116.3" y="209.2">4</text>
<text x="149.1" y="209.2">5</text>
<text x="181.9" y="209.2">6</text>
<text x="214.8" y="209.2">7</text>
<text x="247.6" y="209.2">8</text>
</g>
</svg>
